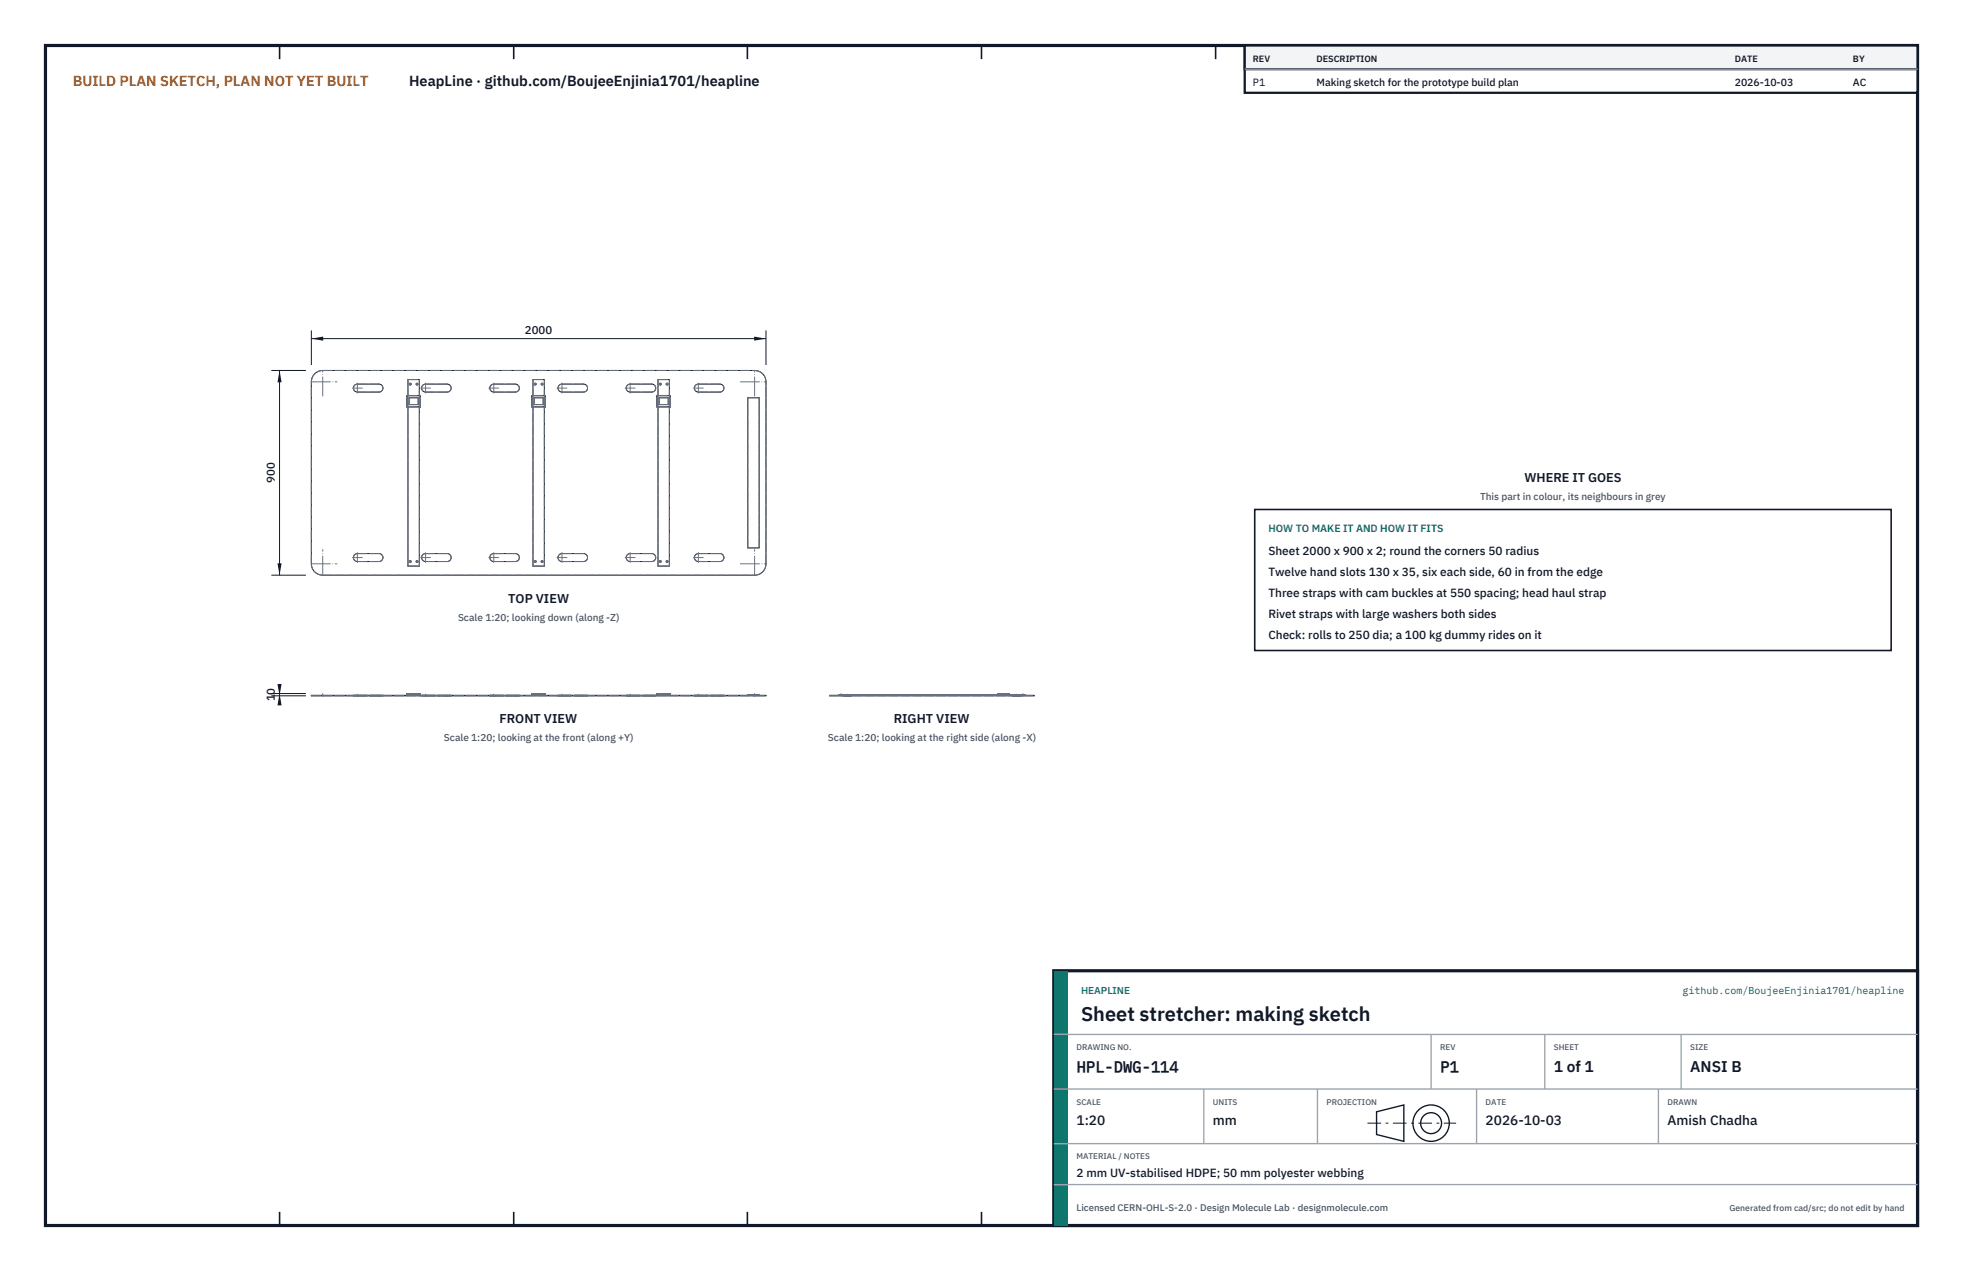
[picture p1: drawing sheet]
<svg xmlns="http://www.w3.org/2000/svg" width="432mm" height="279mm" viewBox="0 0 432 279" stroke-linecap="round" stroke-linejoin="round" font-family="sans-serif">
<path d="M10 10h411.8v259.4h-411.8z" fill="none" stroke="#111827" stroke-width=".7" stroke-linecap="butt"/>
<g fill="none" stroke="#111827" stroke-width=".35">
<path d="M61.5 10v3M113 10v3M164.4 10v3M215.9 10v3M267.4 10v3M318.9 10v3M370.3 10v3M61.5 266.4v3M113 266.4v3M164.4 266.4v3M215.9 266.4v3M267.4 266.4v3"/>
<path d="M318.9 266.4v3M370.3 266.4v3"/>
</g>
<g fill="none" stroke="#111727" stroke-width=".22">
<path d="M69 82.4a2.5 2.5 0 0 1 2-1h95a2.5 2.5 0 0 1 2.5 2.5v40a2.5 2.5 0 0 1-2.5 2.5h-95a2.5 2.5 0 0 1-2.5-2.5v-40l.1-.5zM78 84.7l.6-.3h4.8a.88 .88 0 0 1 .8 .9 .88 .88 0 0 1-.8 .9h-4.8a.87 .87 0 0 1-.8-.6 .87 .87 0 0 1 .2-.9zM89.5 89.4h.1M89.5 87h.1M89.5 87v2.4M89.5 86.9v.1M89.5 89.4h2.9M89.5 86.9h2.9M89.5 87h2.9M89.7 86.9v-3.5h2.5v3.5M89.7 89.4v35h2.5v-35M90 87.4h2v1.5h-2z"/>
<path d="M90.1 84.3l.3 .1-.1 .2-.3-.2zM91.6 84.3l.3 .1-.1 .2-.3-.2zM92.4 86.9l.1 .1M92.4 89.4h.1M92.4 86.9v.1M92.4 87h.1M92.4 87v2.4M92.5 89.4h-.1M92.5 87v2.4M93 84.7l.6-.3h4.8a.88 .88 0 0 1 .8 .9 .88 .88 0 0 1-.8 .9h-4.8a.87 .87 0 0 1-.8-.6 .87 .87 0 0 1 .2-.9zM108 84.7l.6-.3h4.8a.88 .88 0 0 1 .8 .9 .88 .88 0 0 1-.8 .9h-4.8a.87 .87 0 0 1-.8-.6 .87 .87 0 0 1 .2-.9zM117 89.4h.1"/>
<path d="M117 87h.1M117 87v2.4M117 86.9v.1M117 89.4h2.9M117 86.9h2.9M117 87h2.9M117.2 86.9v-3.5h2.5v3.5M117.2 89.4v35h2.5v-35M117.5 87.4h2v1.5h-2zM117.6 84.3l.3 .1-.1 .2-.3-.2zM119.1 84.3l.3 .1-.1 .2-.3-.2zM119.9 86.9l.1 .1"/>
<path d="M119.9 89.4h.1M119.9 86.9v.1M119.9 87h.1M119.9 87v2.4M120 89.4h-.1M120 87v2.4M123 84.7l.6-.3h4.8a.88 .88 0 0 1 .8 .9 .88 .88 0 0 1-.8 .9h-4.8a.87 .87 0 0 1-.8-.6 .87 .87 0 0 1 .2-.9zM138 84.7l.6-.3h4.8a.88 .88 0 0 1 .8 .9 .88 .88 0 0 1-.8 .9h-4.8a.87 .87 0 0 1-.8-.6 .87 .87 0 0 1 .2-.9zM144.5 89.4h.1M144.5 87h.1M144.5 87v2.4M144.5 86.9v.1"/>
<path d="M144.5 89.4h2.9M144.5 86.9h2.9M144.5 87h2.9M144.7 86.9v-3.5h2.5v3.5M144.7 89.4v35h2.5v-35M145 87.4h2v1.5h-2zM145.1 84.3l.3 .1-.1 .2-.3-.2zM146.6 84.3l.3 .1-.1 .2-.3-.2zM147.4 86.9l.1 .1M147.4 89.4h.1M147.4 86.9v.1M147.4 87h.1"/>
<path d="M147.4 87v2.4M147.5 89.4h-.1M147.5 87v2.4M153 84.7l.6-.3h4.8a.88 .88 0 0 1 .8 .9 .88 .88 0 0 1-.8 .9h-4.8a.88 .88 0 0 1-.8-.6 .88 .88 0 0 1 .2-.9zM164.5 87.4h2.5v33h-2.5zM78 121.9l.6-.2h4.8a.88 .88 0 0 1 .8 .9 .88 .88 0 0 1-.8 .8h-4.8a.88 .88 0 0 1-.8-.5 .88 .88 0 0 1 .2-1zM90.1 123.3l.3 .1-.1 .2-.3-.2zM91.6 123.3l.3 .1-.1 .2-.3-.2zM93 121.9l.6-.2h4.8a.88 .88 0 0 1 .8 .9 .88 .88 0 0 1-.8 .8h-4.8a.87 .87 0 0 1-.8-.5 .87 .87 0 0 1 .2-1zM108 121.9l.6-.2h4.8a.88 .88 0 0 1 .8 .9 .88 .88 0 0 1-.8 .8h-4.8a.88 .88 0 0 1-.8-.5 .88 .88 0 0 1 .2-1zM117.6 123.3l.3 .1-.1 .2-.3-.2zM119.1 123.3l.3 .1-.1 .2-.3-.2z"/>
<path d="M123 121.9l.6-.2h4.8a.88 .88 0 0 1 .8 .9 .88 .88 0 0 1-.8 .8h-4.8a.88 .88 0 0 1-.8-.5 .88 .88 0 0 1 .2-1zM138 121.9l.6-.2h4.8a.88 .88 0 0 1 .8 .9 .88 .88 0 0 1-.8 .8h-4.8a.88 .88 0 0 1-.8-.5 .88 .88 0 0 1 .2-1zM145.1 123.3l.3 .1-.1 .2-.3-.2zM146.6 123.3l.3 .1-.1 .2-.3-.2zM153 121.9l.6-.2h4.8a.88 .88 0 0 1 .8 .9 .88 .88 0 0 1-.8 .8h-4.8a.88 .88 0 0 1-.8-.5 .88 .88 0 0 1 .2-1zM68.5 152.9l100 .1zM71 152.9v.1M89.5 152.7v.1M89.5 152.7h.1M89.5 152.5h.1M89.5 152.5v.2M89.5 152.8h2.9"/>
<path d="M89.5 152.5h2.9M89.5 152.7h.5M89.7 152.8v.1M90 152.8h.4M90.4 152.7h1.1M91.5 152.8h.4M91.9 152.7h.5M92.2 152.8v.1M92.4 152.5h.1M92.4 152.7v.1M92.4 152.7h.1M92.4 152.5v.2"/>
<path d="M92.5 152.7l-.1 .1M92.5 152.5v.2M117 152.7v.1M117 152.7h.1M117 152.5h.1M117 152.5v.2M117 152.8h2.9M117 152.5h2.9M117 152.7h.5M117.2 152.8v.1M117.5 152.8h.4M117.9 152.7h1.1"/>
<path d="M119 152.8h.4M119.4 152.7h.5M119.7 152.8v.1M119.9 152.5h.1M119.9 152.7v.1M119.9 152.7h.1M119.9 152.5v.2M120 152.7l-.1 .1M120 152.5v.2M144.5 152.7v.1M144.5 152.7h.1M144.5 152.5h.1"/>
<path d="M144.5 152.5v.2M144.5 152.8h2.9M144.5 152.5h2.9M144.5 152.7h.5M144.7 152.8v.1M145 152.8h.4M145.4 152.7h1.1M146.5 152.8h.4M146.9 152.7h.5M147.2 152.8v.1M147.4 152.5h.1M147.4 152.7v.1"/>
<path d="M147.4 152.7h.1M147.4 152.5v.2M147.5 152.7l-.1 .1M147.5 152.5v.2M164.5 152.9h2.5M166 152.9v.1M182.5 152.9l45 .1zM184.5 152.9h41M185 152.9v.1M185.3 152.8h.4M188.5 152.8v.1M219.5 152.7h.1"/>
<path d="M219.5 152.5h.1M219.5 152.5v.2M219.6 152.5h-.1M219.6 152.5h.1M219.6 152.5h2.4M219.6 152.7h2.4M219.6 152.5v.2M221.5 152.8v.1M222 152.7h.1M222 152.5h.1M222 152.5v.2M224.3 152.8h.4"/>
<path d="M225 152.9v.1"/>
</g>
<g fill="none" stroke="#6a7180" stroke-width=".22" stroke-dasharray="2.1 .5">
<path d="M68.5 83.9a2.5 2.5 0 0 1 2.5-2.5M71 81.4h95M78.6 84.4a.88 .88 0 0 0-.9 .9 .88 .88 0 0 0 .9 .9M83.4 84.4h-4.8M83.4 86.2h-4.8M83.4 86.2a.88 .88 0 0 0 .8-.9 .88 .88 0 0 0-.8-.9M89.5 89.4v-2.4M89.5 89.4h.1M89.5 87v-.1M89.5 89.4h2.9M89.5 86.9h2.9M89.5 87h.2"/>
<path d="M89.5 89.4h.2M89.5 87h.1M89.7 83.4h2.5M89.7 89.4h.1M89.7 89.4v-2.4M89.7 87v-.1M89.7 89.4h2.5M89.7 87h2.5M90 88.9h2M90 87.4h2M90 88.9v-1.5M90.1 84.3l.3 .1-.1 .2-.3-.2z"/>
<path d="M91.6 84.3l.3 .1-.1 .2-.3-.2zM92 88.9v-1.5M92.2 89.4h.1M92.2 89.4v-2.4M92.2 87v-.1M92.2 87h.2M92.2 89.4h.2M92.4 89.4v-2.4M92.4 89.4h.1M92.4 87v-.1M92.4 87h.1M92.5 89.4v-2.4"/>
<path d="M92.5 89.4h-.1M92.5 87l-.1-.1M93.6 84.4a.88 .88 0 0 0-.9 .9 .88 .88 0 0 0 .9 .9M98.4 84.4h-4.8M98.4 86.2h-4.8M98.4 86.2a.88 .88 0 0 0 .8-.9 .88 .88 0 0 0-.8-.9M108.6 84.4a.88 .88 0 0 0-.9 .9 .88 .88 0 0 0 .9 .9M113.4 84.4h-4.8M113.4 86.2h-4.8M113.4 86.2a.88 .88 0 0 0 .8-.9 .88 .88 0 0 0-.8-.9M117 89.4v-2.4M117 89.4h.1"/>
<path d="M117 87v-.1M117 89.4h2.9M117 86.9h2.9M117 87h.2M117 89.4h.2M117 87h.1M117.2 83.4h2.5M117.2 89.4h.1M117.2 89.4v-2.4M117.2 87v-.1M117.2 89.4h2.5M117.2 87h2.5"/>
<path d="M117.5 88.9h2M117.5 87.4h2M117.5 88.9v-1.5M117.6 84.3l.3 .1-.1 .2-.3-.2zM119.1 84.3l.3 .1-.1 .2-.3-.2zM119.5 88.9v-1.5M119.7 89.4h.1M119.7 89.4v-2.4M119.7 87v-.1M119.7 87h.2M119.7 89.4h.2M119.9 89.4v-2.4"/>
<path d="M119.9 89.4h.1M119.9 87v-.1M119.9 87h.1M120 89.4v-2.4M120 89.4h-.1M120 87l-.1-.1M123.6 84.4a.88 .88 0 0 0-.9 .9 .88 .88 0 0 0 .9 .9M128.4 84.4h-4.8M128.4 86.2h-4.8M128.4 86.2a.88 .88 0 0 0 .8-.9 .88 .88 0 0 0-.8-.9M138.6 84.4a.88 .88 0 0 0-.9 .9 .88 .88 0 0 0 .9 .9M143.4 84.4h-4.8"/>
<path d="M143.4 86.2h-4.8M143.4 86.2a.88 .88 0 0 0 .8-.9 .88 .88 0 0 0-.8-.9M144.5 89.4v-2.4M144.5 89.4h.1M144.5 87v-.1M144.5 89.4h2.9M144.5 86.9h2.9M144.5 87h.2M144.5 89.4h.2M144.5 87h.1M144.7 83.4h2.5M144.7 89.4h.1"/>
<path d="M144.7 89.4v-2.4M144.7 87v-.1M144.7 89.4h2.5M144.7 87h2.5M145 88.9h2M145 87.4h2M145 88.9v-1.5M145.1 84.3l.3 .1-.1 .2-.3-.2zM146.6 84.3l.3 .1-.1 .2-.3-.2zM147 88.9v-1.5M147.2 89.4h.1M147.2 89.4v-2.4"/>
<path d="M147.2 87v-.1M147.2 87h.2M147.2 89.4h.2M147.4 89.4v-2.4M147.4 89.4h.1M147.4 87v-.1M147.4 87h.1M147.5 89.4v-2.4M147.5 89.4h-.1M147.5 87l-.1-.1M153.6 84.4a.88 .88 0 0 0-.9 .9 .88 .88 0 0 0 .9 .9M158.4 86.2h-4.8"/>
<path d="M158.4 86.2a.88 .88 0 0 0 .8-.9 .88 .88 0 0 0-.8-.9M158.4 84.4h-4.8M164.5 87.4h2.5M166 81.4a2.5 2.5 0 0 1 2.5 2.5M68.5 123.9v-40M71 126.4a2.5 2.5 0 0 1-2.5-2.5M71 126.4h95M78.6 121.7a.88 .88 0 0 0-.9 .9 .88 .88 0 0 0 .9 .8M83.4 121.7h-4.8M83.4 123.4h-4.8M83.4 123.4a.88 .88 0 0 0 .8-.8 .88 .88 0 0 0-.8-.9M89.7 124.4v-41"/>
<path d="M89.7 124.4h2.5M90.1 123.3l.3 .1-.1 .2-.3-.2zM91.6 123.3l.3 .1-.1 .2-.3-.2zM92.2 124.4v-41M93.6 121.7a.88 .88 0 0 0-.9 .9 .88 .88 0 0 0 .9 .8M98.4 121.7h-4.8M98.4 123.4h-4.8M98.4 123.4a.88 .88 0 0 0 .8-.8 .88 .88 0 0 0-.8-.9M108.6 121.7a.88 .88 0 0 0-.9 .9 .88 .88 0 0 0 .9 .8M113.4 121.7h-4.8M113.4 123.4h-4.8M113.4 123.4a.88 .88 0 0 0 .8-.8 .88 .88 0 0 0-.8-.9"/>
<path d="M117.2 124.4v-41M117.2 124.4h2.5M117.6 123.3l.3 .1-.1 .2-.3-.2zM119.1 123.3l.3 .1-.1 .2-.3-.2zM119.7 124.4v-41M123.6 121.7a.88 .88 0 0 0-.9 .9 .88 .88 0 0 0 .9 .8M128.4 121.7h-4.8M128.4 123.4h-4.8M128.4 123.4a.88 .88 0 0 0 .8-.8 .88 .88 0 0 0-.8-.9M138.6 121.7a.88 .88 0 0 0-.9 .9 .88 .88 0 0 0 .9 .8M143.4 121.7h-4.8M143.4 123.4h-4.8"/>
<path d="M143.4 123.4a.88 .88 0 0 0 .8-.8 .88 .88 0 0 0-.8-.9M144.7 124.4v-41M144.7 124.4h2.5M145.1 123.3l.3 .1-.1 .2-.3-.2zM146.6 123.3l.3 .1-.1 .2-.3-.2zM147.2 124.4v-41M153.6 121.7a.88 .88 0 0 0-.9 .9 .88 .88 0 0 0 .9 .8M158.4 121.7h-4.8M158.4 123.4h-4.8M158.4 123.4a.88 .88 0 0 0 .8-.8 .88 .88 0 0 0-.8-.9M164.5 120.4v-33M164.5 120.4h2.5"/>
<path d="M167 120.4v-33M168.5 123.9a2.5 2.5 0 0 1-2.5 2.5M168.5 123.9v-40M68.5 153v-.1M68.5 153h2.5M68.5 152.9h2.5M71 153h95M71 152.9h95M71 153v-.1M77.7 153h.9M77.7 152.9h.9M77.7 153v-.1"/>
<path d="M78.6 153h-.9M78.6 152.9h-.9M78.6 153v-.1M83.4 153h-4.8M83.4 153h.8M83.4 152.9h-4.8M83.4 152.9h.8M83.4 153v-.1M84.2 153h-.8M84.2 152.9h-.8M84.2 153v-.1M89.5 152.7v-.2"/>
<path d="M89.5 152.5h.1M89.5 152.7h.1M89.5 152.8h.2M89.5 152.8v-.1M89.5 152.5h2.9M89.5 152.7h2.9M89.7 152.9h2.5M89.7 152.9v-.1M89.7 152.8h2.5M90 152.7v-.2M90 152.7h2M90 152.8h.4"/>
<path d="M90 152.7h.4M90 152.8v-.1M90.4 152.8h-.4M90.4 152.7h-.4M90.4 152.8v-.1M91.5 152.8h.4M91.5 152.7h.4M91.5 152.8v-.1M91.9 152.8h-.4M91.9 152.7h-.4M91.9 152.8v-.1M92 152.5h-2"/>
<path d="M92 152.7v-.2M92.2 152.9v-.1M92.2 152.8h.2M92.4 152.8l.1-.1M92.4 152.8v-.1M92.4 152.7v-.2M92.4 152.5h.1M92.5 152.7v-.2M92.5 152.5h-.1M92.5 152.7h-.1M92.7 153h.9M92.7 152.9h.9"/>
<path d="M92.7 153v-.1M93.6 153h-.9M93.6 152.9h-.9M93.6 153v-.1M98.4 153h-4.8M98.4 153h.8M98.4 152.9h-4.8M98.4 152.9h.8M98.4 153v-.1M99.2 153h-.8M99.2 152.9h-.8M99.2 153v-.1"/>
<path d="M107.7 153h.9M107.7 152.9h.9M107.7 153v-.1M108.6 153h-.9M108.6 152.9h-.9M108.6 153v-.1M113.4 153h-4.8M113.4 153h.8M113.4 152.9h-4.8M113.4 152.9h.8M113.4 153v-.1M114.2 153h-.8"/>
<path d="M114.2 152.9h-.8M114.2 153v-.1M117 152.7v-.2M117 152.5h.1M117 152.7h.1M117 152.8h.2M117 152.8v-.1M117 152.5h2.9M117 152.7h2.9M117.2 152.9h2.5M117.2 152.9v-.1M117.2 152.8h2.5"/>
<path d="M117.5 152.7v-.2M117.5 152.7h2M117.5 152.8h.4M117.5 152.7h.4M117.5 152.8v-.1M117.9 152.8h-.4M117.9 152.7h-.4M117.9 152.8v-.1M119 152.8h.4M119 152.7h.4M119 152.8v-.1M119.4 152.8h-.4"/>
<path d="M119.4 152.7h-.4M119.4 152.8v-.1M119.5 152.5h-2M119.5 152.7v-.2M119.7 152.9v-.1M119.7 152.8h.2M119.9 152.8l.1-.1M119.9 152.8v-.1M119.9 152.7v-.2M119.9 152.5h.1M120 152.7v-.2M120 152.5h-.1"/>
<path d="M120 152.7h-.1M122.7 153h.9M122.7 152.9h.9M122.7 153v-.1M123.6 153h-.9M123.6 152.9h-.9M123.6 153v-.1M128.4 153h-4.8M128.4 153h.8M128.4 152.9h-4.8M128.4 152.9h.8M128.4 153v-.1"/>
<path d="M129.2 153h-.8M129.2 152.9h-.8M129.2 153v-.1M137.7 153h.9M137.7 152.9h.9M137.7 153v-.1M138.6 153h-.9M138.6 152.9h-.9M138.6 153v-.1M143.4 153h-4.8M143.4 153h.8M143.4 152.9h-4.8"/>
<path d="M143.4 152.9h.8M143.4 153v-.1M144.2 153h-.8M144.2 152.9h-.8M144.2 153v-.1M144.5 152.7v-.2M144.5 152.5h.1M144.5 152.7h.1M144.5 152.8h.2M144.5 152.8v-.1M144.5 152.5h2.9M144.5 152.7h2.9"/>
<path d="M144.7 152.9h2.5M144.7 152.9v-.1M144.7 152.8h2.5M145 152.7v-.2M145 152.7h2M145 152.8h.4M145 152.7h.4M145 152.8v-.1M145.4 152.8h-.4M145.4 152.7h-.4M145.4 152.8v-.1M146.5 152.8h.4"/>
<path d="M146.5 152.7h.4M146.5 152.8v-.1M146.9 152.8h-.4M146.9 152.7h-.4M146.9 152.8v-.1M147 152.5h-2M147 152.7v-.2M147.2 152.9v-.1M147.2 152.8h.2M147.4 152.8l.1-.1M147.4 152.8v-.1M147.4 152.7v-.2"/>
<path d="M147.4 152.5h.1M147.5 152.7v-.2M147.5 152.5h-.1M147.5 152.7h-.1M152.7 153h.9M152.7 152.9h.9M152.7 153v-.1M153.6 153h-.9M153.6 152.9h-.9M153.6 153v-.1M158.4 153h-4.8M158.4 153h.8"/>
<path d="M158.4 152.9h-4.8M158.4 152.9h.8M158.4 153v-.1M159.2 153h-.8M159.2 152.9h-.8M159.2 153v-.1M164.5 152.9h2.5M164.5 152.9v-.1M164.5 152.8h2.5M166 153h2.5M166 152.9h2.5M166 153v-.1"/>
<path d="M167 152.9v-.1M168.5 153v-.1M182.5 153v-.1M182.5 153h2.5M182.5 152.9h2.5M184.5 152.9h41M184.5 152.9v-.1M184.5 152.8h35.1M185 153h40M185 152.9h40M185 153v-.1M185.3 152.8h.2"/>
<path d="M185.3 152.7h.2M185.3 152.8v-.1M185.5 153h1.8M185.5 152.9h1.8M185.5 153v-.1M185.5 152.8h.2M185.5 152.7h.2M185.7 152.8h-.4M185.7 152.7h-.4M185.7 152.8v-.1M187.3 153h-1.8M187.3 152.9h-1.8"/>
<path d="M187.3 153v-.1M188.5 152.9h33M188.5 152.8h31.1M188.5 152.9v-.1M188.5 152.8h33M219.5 152.7v-.2M219.6 152.8h2.4M219.6 152.8h1.9M219.6 152.8l-.1-.1M219.6 152.5h2.4M219.6 152.5h-.1M219.6 152.8v-.1"/>
<path d="M219.6 152.7h2.4M219.6 152.7h-.1M219.6 152.7v-.2M219.6 152.5h.1M220 152.5h1.5M220 152.7v-.2M220 152.7h1.5M221.5 152.9v-.1M221.5 152.7v-.2M222 152.8h3.5M222 152.8v-.1M222 152.7v-.2"/>
<path d="M222 152.7h.1M222 152.5h.1M222.8 153h1.7M222.8 152.9h1.7M222.8 153v-.1M224.3 152.8h.2M224.3 152.7h.2M224.3 152.8v-.1M224.5 153h-1.7M224.5 152.9h-1.7M224.5 153v-.1M224.5 152.8h.2"/>
<path d="M224.5 152.7h.2M224.7 152.8h-.4M224.7 152.7h-.4M224.7 152.8v-.1M225 153h2.5M225 152.9h2.5M225 153v-.1M225.5 152.9v-.1M227.5 153v-.1"/>
</g>
<g fill="none" stroke="#6a7180" stroke-width=".22" stroke-dasharray="4.2 .5 0 .5">
<path d="M68.5 83.9h5.6M71 87.1v-5.7M77.5 85.3h2.2M78.6 86.4v-2.2M92.5 85.3h2.2M93.6 86.4v-2.2M107.5 85.3h2.2M108.6 86.4v-2.2M122.5 85.3h2.2M123.6 86.4v-2.2M137.5 85.3h2.2M138.6 86.4v-2.2"/>
<path d="M152.5 85.3h2.2M153.6 86.4v-2.2M162.9 83.9h5.6M166 87.1v-5.7M68.5 123.9h5.6M71 126.4v-5.6M77.5 122.6h2.2M78.6 123.7v-2.2M92.5 122.6h2.2M93.6 123.7v-2.2M107.5 122.6h2.2M108.6 123.7v-2.2"/>
<path d="M122.5 122.6h2.2M123.6 123.7v-2.2M137.5 122.6h2.2M138.6 123.7v-2.2M152.5 122.6h2.2M153.6 123.7v-2.2M162.9 123.9h5.6M166 126.4v-5.6M71 152.5v.5M78.6 153v-.4M93.6 153v-.4M108.6 153v-.4"/>
<path d="M123.6 153v-.4M138.6 153v-.4M153.6 153v-.4M166 152.5v.5M185 152.5v.5M186.4 153v-.4M223.6 153v-.4M225 152.5v.5"/>
</g>
<path d="M68.5 72.6v7.6M68.5 74.4h100M168.5 72.6v7.6" fill="none" stroke="#111827" stroke-width=".22"/>
<path d="M68.5 74.4l2.6-.4v.9zM165.9 74v.9l2.6-.5z" fill="#111827"/>
<path d="M59.7 81.4h7.6M61.5 81.4v45M59.7 126.4h7.6" fill="none" stroke="#111827" stroke-width=".22"/>
<path d="M61.5 81.4l-.5 2.6h.9zM61 123.8h.9l-.4 2.6z" fill="#111827"/>
<path d="M59.7 152.5h7.6M59.7 153h7.6M61.5 152.5v.5" fill="none" stroke="#111827" stroke-width=".22"/>
<path d="M61.5 152.5l-.5 2.6h.9zM61 150.4h.9l-.4 2.6z" fill="#111827"/>
<path d="M276 112h140v31h-140z" fill="#fff" stroke="#111827" stroke-width=".35"/>
<path d="M273.8 10h148v10.4h-148z" fill="#fff" stroke="#111827" stroke-width=".5"/>
<path d="M273.8 10h148v5.2h-148z" fill="#f3f4f6" stroke="#111827" stroke-width=".5"/>
<path d="M273.8 15.2h148" fill="none" stroke="#9ca3af" stroke-width=".3"/>
<path d="M231.8 213.4h190v56h-190z" fill="#fff" stroke="#111827" stroke-width=".7" stroke-linecap="butt"/>
<path d="M231.8 213.4h3v56h-3z" fill="#0f766e"/>
<path d="M231.8 227.4h190M231.8 239.4h190M264.8 239.4v12M289.8 239.4v12M314.8 227.4v12M324.8 239.4v12M339.8 227.4v12M364.8 239.4v12M369.8 227.4v12M231.8 251.4h190M231.8 260.4h190" fill="none" stroke="#9ca3af" stroke-width=".3"/>
<g fill="none" stroke="#111827" stroke-width=".3">
<path d="M302.8 244.4l6-1.5v8l-6-1.5z"/>
<circle cx="314.8" cy="246.9" r="4"/>
<circle cx="314.8" cy="246.9" r="2.3"/>
</g>
<path d="M300.8 246.9h19.5" fill="none" stroke="#111827" stroke-width=".22" stroke-dasharray="3 1 .6 1" stroke-linecap="butt"/>
<text font-size="4.4" fill="#111827" x="237.8" y="224.4">Sheet stretcher: making sketch</text>
<g font-size="3.4" fill="#111827">
<text x="236.8" y="235.6">HPL-DWG-114</text>
<text x="316.8" y="235.6">P1</text>
<text x="341.8" y="235.6">1 of 1</text>
<text x="371.8" y="235.6">ANSI B</text>
</g>
<text font-size="3.2" fill="#b45309" x="16" y="19">BUILD PLAN SKETCH, PLAN NOT YET BUILT</text>
<text font-size="3.2" fill="#111827" x="90" y="19">HeapLine · github.com/BoujeeEnjinia1701/heapline</text>
<g font-size="3" fill="#111827">
<text x="236.8" y="247.2">1:20</text>
<text x="266.8" y="247.2">mm</text>
<text x="326.8" y="247.2">2026-10-03</text>
<text x="366.8" y="247.2">Amish Chadha</text>
</g>
<g font-size="2.8" fill="#111827">
<text x="335.3" y="106">WHERE IT GOES</text>
<text x="111.8" y="132.5">TOP VIEW</text>
<text x="109.9" y="159">FRONT VIEW</text>
<text x="196.6" y="159">RIGHT VIEW</text>
</g>
<g font-size="2.6" fill="#111827">
<text x="279" y="122">Sheet 2000 x 900 x 2; round the corners 50 radius</text>
<text x="279" y="126.6">Twelve hand slots 130 x 35, six each side, 60 in from the edge</text>
<text x="279" y="131.2">Three straps with cam buckles at 550 spacing; head haul strap</text>
<text x="279" y="135.8">Rivet straps with large washers both sides</text>
<text x="279" y="140.4">Check: rolls to 250 dia; a 100 kg dummy rides on it</text>
<text x="236.8" y="258.8">2 mm UV-stabilised HDPE; 50 mm polyester webbing</text>
</g>
<g font-size="2.5" fill="#111827">
<text x="115.5" y="73.4">2000</text>
<text x="60.5" y="106.2" transform="rotate(-90 60.5 106.2)">900</text>
<text x="60.5" y="154.2" transform="rotate(-90 60.5 154.2)">10</text>
</g>
<g font-size="2.3" fill="#111827">
<text x="275.6" y="18.8">P1</text>
<text x="289.6" y="18.8">Making sketch for the prototype build plan</text>
<text x="381.6" y="18.8">2026-10-03</text>
<text x="407.6" y="18.8">AC</text>
</g>
<text font-size="2.3" fill="#0f766e" x="279" y="117">HOW TO MAKE IT AND HOW IT FITS</text>
<g font-size="2.2" fill="#4b5563">
<text x="325.6" y="110">This part in colour, its neighbours in grey</text>
<text x="100.7" y="136.5">Scale 1:20; looking down (along -Z)</text>
<text x="97.7" y="163">Scale 1:20; looking at the front (along +Y)</text>
<text x="182.1" y="163">Scale 1:20; looking at the right side (along -X)</text>
</g>
<g font-size="2.2" fill="#0f766e">
<text x="237.8" y="218.4">HEAPLINE</text>
<text x="370.1" y="218.4">github.com/BoujeeEnjinia1701/heapline</text>
</g>
<text font-size="2.1" fill="#4b5563" x="236.8" y="266.2">Licensed CERN-OHL-S-2.0 · Design Molecule Lab · designmolecule.com</text>
<g font-size="2" fill="#111827">
<text x="275.6" y="13.6">REV</text>
<text x="289.6" y="13.6">DESCRIPTION</text>
<text x="381.6" y="13.6">DATE</text>
<text x="407.6" y="13.6">BY</text>
</g>
<text font-size="1.9" fill="#4b5563" x="380.4" y="266.2">Generated from cad/src; do not edit by hand</text>
<g font-size="1.8" fill="#4b5563">
<text x="236.8" y="230.8">DRAWING NO.</text>
<text x="316.8" y="230.8">REV</text>
<text x="341.8" y="230.8">SHEET</text>
<text x="371.8" y="230.8">SIZE</text>
<text x="236.8" y="242.8">SCALE</text>
<text x="266.8" y="242.8">UNITS</text>
<text x="291.8" y="242.8">PROJECTION</text>
<text x="326.8" y="242.8">DATE</text>
<text x="366.8" y="242.8">DRAWN</text>
<text x="236.8" y="254.8">MATERIAL / NOTES</text>
</g>
</svg>
